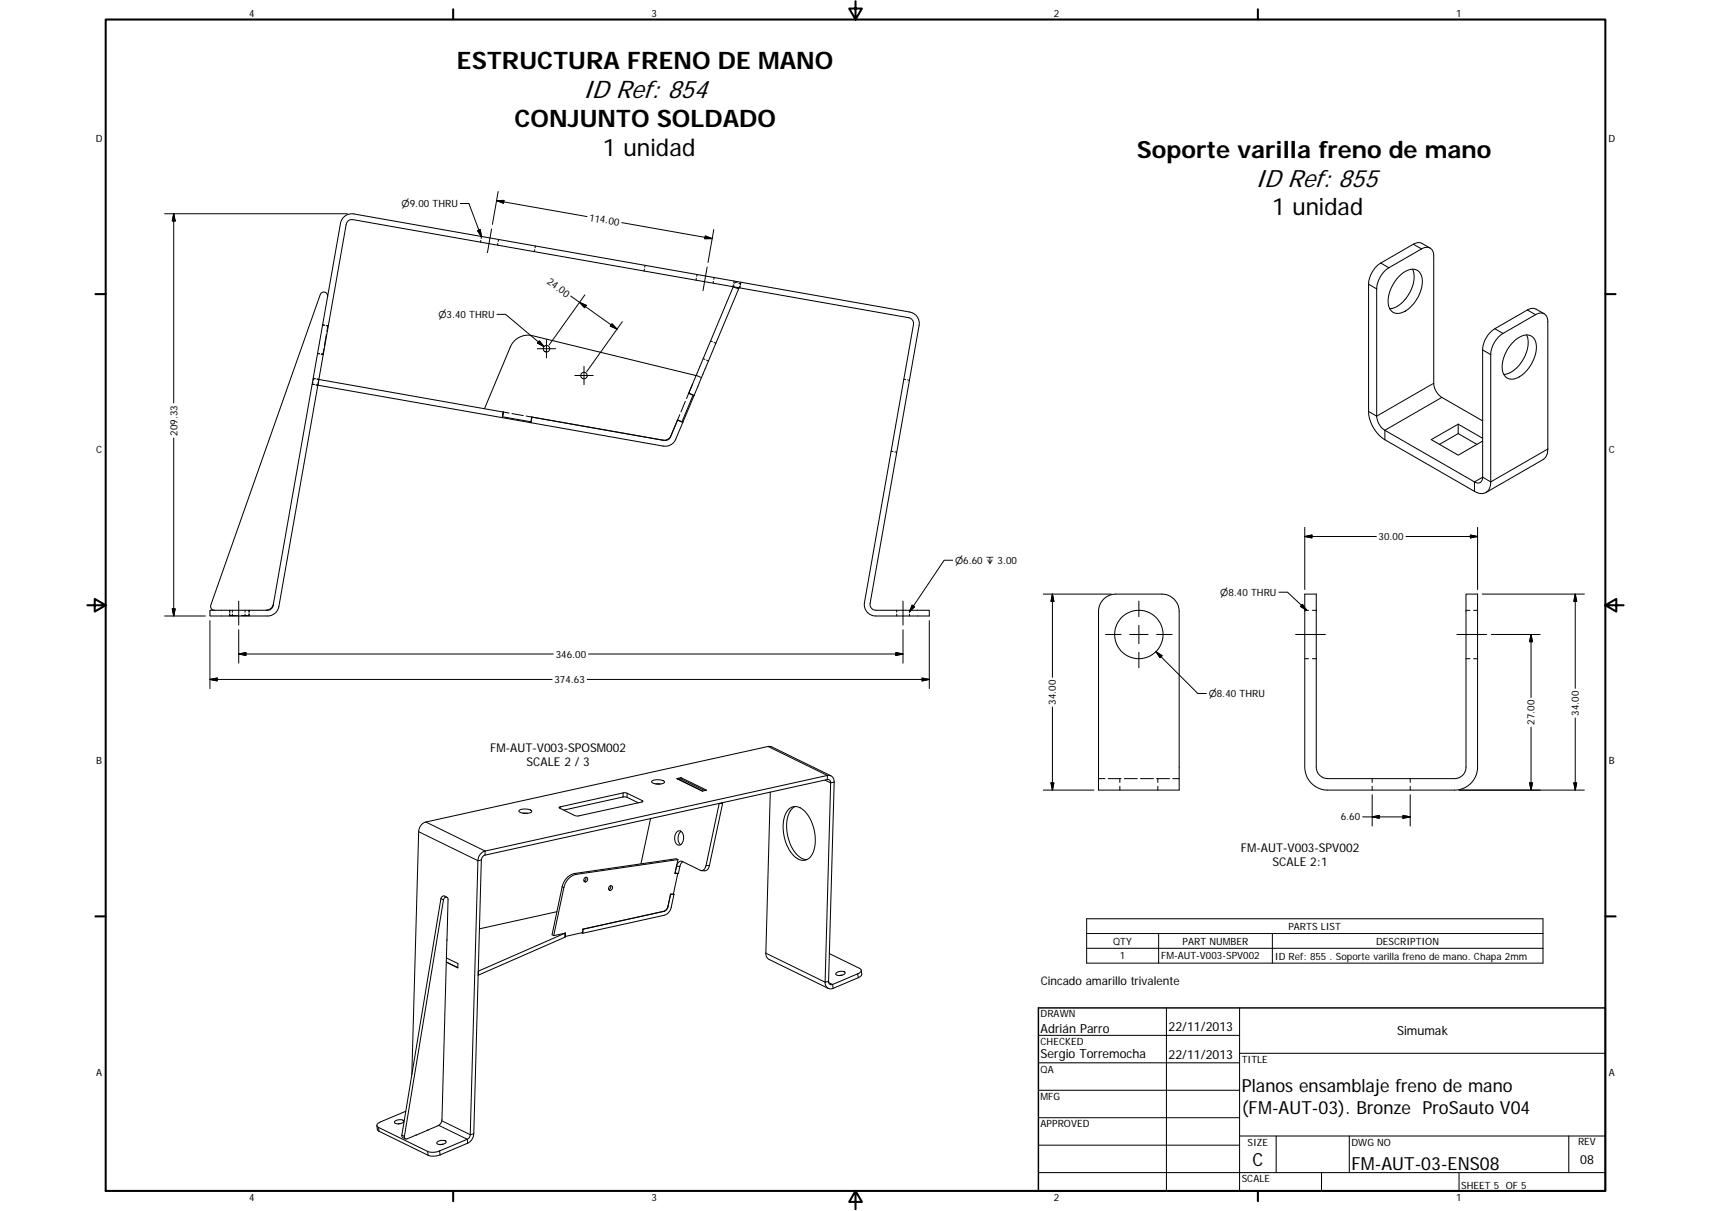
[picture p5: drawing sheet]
<svg xmlns="http://www.w3.org/2000/svg" width="594mm" height="420mm" viewBox="0 0 594 420" stroke-linecap="round" stroke-linejoin="round" font-family="sans-serif">
<g fill="none" stroke="#000" stroke-width=".36">
<path d="M119.3 75.4a3.9 3.9 0 0 1 3.6-1.2l193 34.1a4 4 0 0 1 3.2 4.6l-17 96.5a2.05 2.05 0 0 0 2 2.3h18.6v2h-18.6a4 4 0 0 1-3.9-4.7l17-96.5a2.04 2.04 0 0 0-1.7-2.3l-193-34a1.97 1.97 0 0 0-2.3 1.6l-23.4 132.6a4 4 0 0 1-3.9 3.3h-20v-2h20a1.98 1.98 0 0 0 1.9-1.6l23.4-132.6zM167 83.4l-.2 .6M167.2 82l-.1 .7M172.8 84.4v.6M173.1 83.1l-.1 .7M185.6 86.6l-.1 .7M185.9 85.3l-.1 .7M223.7 93.4l-.1 .6M224 92.1l-.1 .6M241.8 96.5l-.1 .7M242 95.2l-.1 .7M247.7 97.6l-.1 .7"/>
<path d="M247.9 96.3l-.1 .6M254.6 99.5l-12.8 30.5-.1 .2 1.9 .8M254.6 99.5l1.8 .8M254.6 98.8l-.1 .7M254.8 98.9l-.2 .6M254.9 97.5l-.1 .6M255.9 98l-.6-.2-.2 .5M256.5 98.3l.6 .2-.1 .5M256.8 99.4l-.4 .9M257 99.3l-.1 .6M257.3 97.9l-.2 .7M485.9 95.7a5.3 5.3 0 0 1 6.5-1.7 6.6 6.6 0 0 1 .6 7.7 9.9 9.9 0 0 1-8 7 3.7 3.7 0 0 1-3-4.5 13.6 13.6 0 0 1 3.9-8.5z"/>
<path d="M490.4 93.4a11.2 11.2 0 0 1-3.9 11.9 6.5 6.5 0 0 1-3.9 1.8M496.6 86.1l-2.9-1.6a3 3 0 0 0-3 .2l-11.3 6.6a9.4 9.4 0 0 0-4.2 7.3v44.1a12.5 12.5 0 0 0 5.6 9.9l31.2 17.9a3.5 3.5 0 0 0 4 .4 3.5 3.5 0 0 0 1.6-3.7v-44.2a9.4 9.4 0 0 1 4.2-7.3l11.4-6.5a2.6 2.6 0 0 1 3-.3 2.6 2.6 0 0 1 1.2 2.7v44.2a4.1 4.1 0 0 1-1.7 3.7l-19.7 11.4M112 112.7l.7 .1M112 112.8l.6 .1M113.2 113l.6 .1-.3 1.9M113.3 112.9l.7 .1M113.3 116l-.7 4M113.7 102.9a1.33 1.33 0 0 0-.9-1.5 1.33 1.33 0 0 0-1.6 .8l-38 107.8a1.32 1.32 0 0 0 1.3 1.7M246.7 118.3l.6 .3M248 118.8l.6 .3M256.4 100.3l-12.8 30.7M525.5 118.6a5.7 5.7 0 0 1 6.1-2 5.1 5.1 0 0 1 1.6 6 12 12 0 0 1-7.7 8.9 3.4 3.4 0 0 1-3.9-3.9 13.1 13.1 0 0 1 3.9-9z"/>
<path d="M530 116.2a11.2 11.2 0 0 1-4 11.9 6.8 6.8 0 0 1-3.8 1.8M536.2 108.9l-2.9-1.6a3.1 3.1 0 0 0-3 .2l-11.3 6.5a9.3 9.3 0 0 0-4.2 7.4v44.2a1.73 1.73 0 0 1-.8 1.8 1.73 1.73 0 0 1-2-.2l-31.2-17.9a6.4 6.4 0 0 1-2.8-4.9v-44.2a9.3 9.3 0 0 1 4.2-7.3l11.4-6.5a2.6 2.6 0 0 1 3-.3 2.6 2.6 0 0 1 1.2 2.7v44.2a6.3 6.3 0 0 0 2.8 4.9l14.2 8.1M108.4 133.4l.6 .1M108.6 132.7l-.1 .6 .6 .1M108.7 131.3l.7 .1M109.5 131.4l-.6-.1-.1 .7M109.7 133.6l.6 .1M109.8 133.5l.6 .1M110.1 131.5l.6 .1M110.1 131.6l.6 .1M110.4 133.6l64 11.3M110.7 131.7l64 11.3"/>
<path d="M110.7 131.7l-.3 1.9M110.9 122.7h-.6l.6 .1M111.6 122.9l.6 .1M112.5 121l-.4 1.9-.6-.1M237.9 139.3l-1.5 3.6M239.1 136.5l1.5 .6-3.8 9.2-1.5-.6M240.4 133.3l-2 5M240.4 133.3l-1.3 3.1 1.9 .8M241 137.2l-6.4 15.2a4 4 0 0 1-4.4 2.4l-45.8-8.1M241.7 130.3l-56.8-13.8a6.6 6.6 0 0 0-7.7 3.9l-9 21.4M241.7 130.2l-1.3 3.1M243.6 131l-2.6 6.2"/>
<path d="M244.2 124.4l.6 .3M245.4 125l.6 .2M313.8 131.6l.6 .1M315.1 131.8l.7 .1M174.4 144.9l10 1.8M174.7 143h.1M174.7 143l-.3 1.9M174.8 143l-.3 1.6 9.9 1.7 .2-1.6M174.8 143l2 .3M177.8 143.5l3.9 .7M182.7 144.4l1.9 .3M184.6 144.7l46 8.1a1.95 1.95 0 0 0 2.2-1.2l2.5-5.9"/>
<path d="M184.7 144.7l-.3 2M233 151.1a2.71 2.71 0 0 1-2.9 1.6M235.2 145.8l1.9 .7M236 143.8l-.7 1.9M309.4 156.5l.7 .2M310.7 156.8l.7 .1M506.3 147.2l8.5 4.9M506.3 150.4l6.5 3.8M506.3 147.2l-9.4 5.3 9.4 5.4 8.5-4.9M506.3 150.4l-6.5 3.8M506.3 147.2v3.2M79.7 211.7v.7"/>
<path d="M79.7 213.1v.6M79.8 213v.6h2.7M79.8 211.7v.7M80.7 211.7v.7M80.7 213.1v.6M85.1 211.7v.7M85.1 213.1v.6M86.4 211.7v.7M86.4 213v.6h-2.6M86.5 211.7v.7M86.5 213.1v.6M94.9 209.5a2.64 2.64 0 0 1-2.6 2.2"/>
<path d="M311.4 211.7v.7M311.4 213.1v.6M315.8 211.7v.7M315.8 213.1v.6M383.2 207.9a6 6 0 0 1 4.2-1.8h16a6 6 0 0 1 6 6v62h-28v-62a5.9 5.9 0 0 1 1.8-4.2zM453 206.1h4v60a4 4 0 0 0 4 4.1h44a4 4 0 0 0 4-4.1v-60h4v60a8 8 0 0 1-8 8h-44a8 8 0 0 1-8-8zM453 211.8h1.4M455.7 211.8h1.3M509 211.8h1.4M511.7 211.8h1.3M453 228.5h1.4M455.7 228.5h1.3"/>
<path d="M509 228.5h1.4M511.7 228.5h1.3M221.6 278.5l-3.9-1.9-1-.1-21 4.6M226.3 271a4.3 4.3 0 0 1 4.4 .2 2.24 2.24 0 0 1-2.7 .8h-.3a1.08 1.08 0 0 1-1.4-1zM227.6 272h1.7M228.4 271.9v.2M235 270.2l1.4-.4 8.9 4.4-1.4 .3zM235.3 270.3l8.7 4.2M235.3 270.2l1.2 .1M236.4 269.8v.5M236.5 270.3l8.2 4M250.4 278.6l.5 .2"/>
<path d="M250.9 278.8l-1.2-.1-4.6 21.6a1.66 1.66 0 0 1-1.9 1.6l-6.4-3a1.62 1.62 0 0 0-1.9 1.6M250.9 278.8l-4.6 21.5a1.93 1.93 0 0 1-1.6 1.8h-1.1M267.5 274.8l-1.6 55.9a2.16 2.16 0 0 0 1.1 2.2l20.6 10M276.1 279.8a7.2 7.2 0 0 0-3 6.9 12.4 12.4 0 0 0 5.7 11.3l1.3 .3M288.5 269.2l-20.6-10.1-.9-.2-119.1 26.3a3.6 3.6 0 0 0-2.5 3.4l-2.4 84.2M381.4 270.2h2.3M384.8 270.2h4.4M388.8 270.2v1.3M388.8 272.8v1.3M390.4 270.2h4.5M396 270.2h4.5M401.6 270.2h4.5"/>
<path d="M402 270.2v1.3M402 272.8v1.3M407.2 270.2h2.2M476.4 270.2v1.3M476.4 272.8v1.3M489.6 270.2v1.3M489.6 272.8v1.3M180.2 281.2a4.4 4.4 0 0 1 4.4 .2 2.29 2.29 0 0 1-2.7 .8l-.3-.1a1.15 1.15 0 0 1-1.4-.9zM181.6 282.1l1.6 .1M194.2 280.1l22.6-5.1 .8 .1 5.6 2.9-22.4 5.1-1.2-.1-5.3-2.6zM225.9 284l-3.4 15.7M234.9 288.7a1.37 1.37 0 0 1 1.6-.3 1.37 1.37 0 0 1 .8 1.5 2.65 2.65 0 0 1-1.7 3.3 2.94 2.94 0 0 1-.7-4.5z"/>
<path d="M235.4 298.2l-1 4.8 .9 .1M235.4 298.2l-.6-.3-35.3 5.2a5.8 5.8 0 0 0-4.3 4.6l-3.5 16.6 .6 .3M235.4 298.2l-35.3 5.2a5.8 5.8 0 0 0-4.3 4.5l-3.5 16.7 4-.9M236.5 288.5a3.3 3.3 0 0 0-.2 4.6M237.1 299l-1 1.2-.5 2.8h-1.2M273.7 281a3.8 3.8 0 0 1 5.8 .5 14.3 14.3 0 0 1 2.3 15.3 3.8 3.8 0 0 1-6.5-.2 14.4 14.4 0 0 1-2.2-14.8zM155.2 311.3l-.9-.4a1.03 1.03 0 0 0-1.2 .9l-13.6 82 .2 .8 1.1 .5M155.4 319.1l.2-7.1a.8 .8 0 0 0-.9-.7 .8 .8 0 0 0-.7 .9l-13.6 82.1a.68 .68 0 0 0 .2 .7 .68 .68 0 0 0 .7 .1l3.2-1.3M155.4 319.1h.1M155.4 319l-.2 7.2M193.4 316.3l-26.9 6M203 304.6a.75 .75 0 0 1 1.1 .4 .75 .75 0 0 1-.7 1 .73 .73 0 0 1-.7-.6 .73 .73 0 0 1 .3-.8z"/>
<path d="M203.4 304.4a.98 .98 0 0 1-.6 1.3M211.7 307.5a.69 .69 0 0 1 1 .2 .69 .69 0 0 1-.4 1 .69 .69 0 0 1-1-.2 .69 .69 0 0 1 .4-1zM212 307.3a1 1 0 0 1-.6 1.3M232.8 310.3l-1 4.7-.9 1.1-28.5 6.3-.1 1.2-6 1.3M232.8 310.3h1.2M232.8 310.2l-.8 4.2a2.4 2.4 0 0 1-1.7 1.8M233.8 310.2l.2 .1M234 310.3l-1 4.6a3.6 3.6 0 0 1-2.4 2.7l-28.2 6.2M235.2 303l.1 .1M235.3 303.1l-1.5 7.1h-1M155 333.8l4 1.9M155 332.4l4 1.9v1.5l-4-2"/>
<path d="M155.2 326.2l-1.7 62.3a2.53 2.53 0 0 1-1.4 2.1l-3.6 1.5M155.2 326.2h.1M196.2 324.9h.1M196.2 325.1l-30.2 13.2M196.3 323.7l-.1 1.4M196.3 323.7l-30.2 13.3M196.3 323.7v1.2M202 323.6l.4 .2M202.4 322.4v1.4M288 330.9l10.4 5.1a.91 .91 0 0 1 .6 1 .91 .91 0 0 1-.9 .7l-9 3.9a.99 .99 0 0 1-1.4-1.1l1.9-69.2a2.01 2.01 0 0 0-2.3-2.3l-118.9 26.3a3.5 3.5 0 0 0-2.5 3.3l-2.7 95.6-1 1.1-9.6 4-2.9 .5-1.2-.3-17.1-8.3a.9 .9 0 0 1-.5-1.1 .9 .9 0 0 1 .9-.7l9.1-3.8M290.3 337.6l1.5-.6a1.3 1.3 0 0 1 1.6 .7 2.32 2.32 0 0 1-3.2 .2zM292.4 338.3l-1 .2"/>
<path d="M299 336.6l.2 1.5-.6 .8-9.3 4a1.97 1.97 0 0 1-2.8-2.1l1.9-69.2a.99 .99 0 0 0-1.2-1.1l-118.8 26.2a1.83 1.83 0 0 0-1.3 1.7l-2.6 95a3.8 3.8 0 0 1-2.1 3.2l-9.9 4.2-3 .3-18.1-8.7-.3-.4-.3-1.5M360.5 359.2h69.9M405 349.7v63.5M430.4 349.7v63.5M360.5 368.7h69.9M360.5 378.3h69.9M430.4 365.4h127M137.1 389.1l1.5-.6a1.25 1.25 0 0 1 1.6 .6 2.32 2.32 0 0 1-3.2 .3zM139.1 389.8l-.9 .1M144.5 393.8h.1M148.5 392.1h.1M148.6 392.1l-4.1 1.7"/>
<path d="M151.8 396.2l1.5-.5a1 1 0 0 1 1.5 .7l-1.6 .7a1.05 1.05 0 0 1-1.5-.7zM153.9 397l-1 .1M360.5 387.8h69.9M360.5 397.3h69.9M430.4 394.1h127M443.1 394.1v12.7M468.5 394.1v12.7M544.7 394.1v12.7M360.5 406.8h196.9M458.8 406.8v6.4M506.6 406.8v6.4"/>
<circle cx="189.7" cy="121" r="1.13"/>
<circle cx="202.8" cy="130.3" r="1.12"/>
<circle cx="395.4" cy="220.1" r="8.4"/>
</g>
<g fill="#000">
<circle cx="174.7" cy="143" r=".18"/>
<circle cx="196.3" cy="323.7" r=".18"/>
</g>
<g fill="none" stroke="#000" stroke-width=".35">
<path d="M57.1 74.2h63.5M60.3 74.2v65.6M60.3 74.2l.5 2.5h-1zM159.8 70.6h3l4.4 11.6M170.7 79.4l-1.5 8.3M172.4 69.6l31.4 5.5M172.4 69.6l2.6-.1-.2 1zM173 66.4l-2 11.5M215.9 77.2l31.4 5.6M247.8 79.7l-2 11.4M165.8 80l.9-.3 .5 2.5zM244.9 81.9l2.4 .9h-2.6z"/>
<path d="M245.5 92.6l-1.4 8.3M475.2 98.6l2.8 1.6M479.4 91.3l2.8 1.6M490.7 84.7l2.9 1.7M172.5 109.1h3l13.4 11.2M187.3 118.3l1.6 2-2.3-1.3zM189.7 117.8v6.4M198.2 102.7l16 11.5M201.2 104.9l2.3 1-.5 .9zM203.1 102.3l-12.4 17.4M212.5 112.3l1.7 1.9-2.3-1.1zM216.1 111.6l-12.4 17.4"/>
<path d="M519 114l2.8 1.7M530.3 107.5l2.9 1.7M186.6 121h6.3M199.6 130.3h6.3M202.8 127.1v6.4M497.8 133l-19.8 11.4-2.8-1.7M500.6 137.9l-19.8 11.4v3.3M514.8 121.4l2.8 1.6M60.3 152v61.7M537.4 155.8l-19.8 11.4-2.8-1.6-2.8 1.6v3.3M330.8 194.4h-3l-12 17.9M453 186.1l2.5-.5v1z"/>
<path d="M453 186.1h24.9M453 183v21.5M488.2 186.1h24.8M510.5 185.6l2.5 .5-2.5 .5zM513 183v21.5M57.1 213.7h14.2M59.8 211.2h1l-.5 2.5zM72.9 215.3v23.6M82.9 208.6v8.3M82.9 218.5v11.6M313.5 208.6v8.3M313.5 218.5v11.6"/>
<path d="M316.7 210l.9 .5-1.8 1.8zM322.7 215.3v23.6M362.2 206.1h23.6M365.4 206.1l.5 2.5h-1zM365.4 206.1v28.9M395.4 208.6v5.4M395.4 217v6.3M444 205.5h3l6.7 6.3M452.2 209.7l1.5 2.1-2.2-1.4zM514.6 206.1h35.5M546.9 206.1v32.7M546.9 206.1l.5 2.5h-.9z"/>
<path d="M72.9 235.7l2.5-.5v1zM72.9 235.7h118.8M82.9 226.9l2.5-.5v1zM82.9 226.9h109.2M203.9 235.7h118.8M204.3 226.9h109.2M311.1 226.4l2.4 .5-2.4 .5zM320.2 235.2l2.5 .5-2.5 .5zM383.9 220.1h5.3M392.3 220.1h6.3M395.4 226.3v5.4M401.4 226.1l14.5 14.5h3"/>
<path d="M401.4 226.1l2.1 1.4-.7 .7zM401.6 220.1h5.4M449.8 220.1h10.4M505.8 220.1h10.4M517.8 220.1h17M531.6 220.1v21.9M531.6 220.1l.5 2.6h-1zM266.7 259l20.6 10-.1 1.5M365.4 245.3v28.8M531.6 252.3v21.8M546.9 249.1v25M194.5 279.9v.6"/>
<path d="M216.4 275.1l-.1 1.4M217.8 275.2l-.1 1.4M223 277.8v.4M286.4 270.7l2 .9 1.2-.3M362.2 274.1h17.6M364.9 271.6h1l-.5 2.5zM476.4 275.7v10.9M489.6 275.7v10.9M506.6 274.1h43.5M531.1 271.6h1l-.5 2.5zM546.5 271.6h.9l-.5 2.5zM145.4 288.6l20.5 10 1.2-.2"/>
<path d="M147.9 285.2l20.5 10.1v1.4M473.1 283.4h16.5M476.4 283.4l2.5-.5v1zM487.1 282.9l2.5 .5-2.5 .5zM153.1 311.8l.9 .4M195.2 307.7l.6 .2M199.5 303.1l.6 .3M230.6 316.1h.1M231.8 314.8h.1M234.9 300.5l1.2 .1M245.1 300.3h1.2M377.3 318.8h158.4v15.4h-158.4z"/>
<path d="M265.9 330.7l20.6 10.1 1.2-.3M297.8 337.9l.2 1.3M377.3 323.9h158.4M377.3 329h158.4M402.3 323.9v10.3M441.8 323.9v10.3M287.7 340.9l1.4 .7 .2 1.3M131.4 391.2l.2 1.3M139.5 393.8l.9 .5M148.5 399.5l.1 1.3M152.4 390.4l9.8 4.9 .2 1.3M152.6 399.3l.2 1.4"/>
<path d="M153.4 388.9l9.9 4.8 1.2-.3"/>
</g>
<g fill="none" stroke="#000" stroke-width=".71">
<path d="M36.7 6.8h520.7v406.4h-520.7zM157.3 3.2v3.6M297 .4v6.4l-2.2-3.8h4.5l-2.3 3.8M436.7 3.2v3.6M33.1 102h3.6M557.4 102h3.6M30.3 210h6.4l-3.8-2.2v4.4l3.8-2.2M557.4 210l3.8 2.2v-4.4l-3.8 2.2h6.3M33.1 317.9h3.6M557.4 317.9h3.6M157.3 413.2v3.6M297 413.2l2.3 3.8h-4.5l2.2-3.8v6.3"/>
<path d="M436.7 413.2v3.6"/>
</g>
<path d="M360.5 349.7h196.9v63.5h-196.9z" fill="none" stroke="#000" stroke-width=".51"/>
<g fill="#000" stroke="#000" stroke-width=".35">
<path d="M60.3 74.2l.5 2.5h-1zM172.4 69.6l2.6-.1-.2 1zM165.8 80l.9-.3 .5 2.5zM244.9 81.9l2.4 .9h-2.6zM187.3 118.3l1.6 2-2.3-1.3zM201.2 104.9l2.3 1-.5 .9zM212.5 112.3l1.7 1.9-2.3-1.1zM453 186.1l2.5-.5v1zM510.5 185.6l2.5 .5-2.5 .5zM59.8 211.2h1l-.5 2.5zM316.7 210l.9 .5-1.8 1.8zM365.4 206.1l.5 2.5h-1z"/>
<path d="M452.2 209.7l1.5 2.1-2.2-1.4zM546.9 206.1l.5 2.5h-.9zM72.9 235.7l2.5-.5v1zM82.9 226.9l2.5-.5v1zM311.1 226.4l2.4 .5-2.4 .5zM320.2 235.2l2.5 .5-2.5 .5zM401.4 226.1l2.1 1.4-.7 .7zM531.6 220.1l.5 2.6h-1zM364.9 271.6h1l-.5 2.5zM531.1 271.6h1l-.5 2.5zM546.5 271.6h.9l-.5 2.5zM476.4 283.4l2.5-.5v1z"/>
<path d="M487.1 282.9l2.5 .5-2.5 .5z"/>
</g>
<text font-size="8.9" x="202.4" y="34.1">ID Ref: 854</text>
<text font-size="8.7" x="435.8" y="64.8">ID Ref: 855</text>
<g font-size="8.4">
<text x="158.7" y="24.1">ESTRUCTURA FRENO DE MANO</text>
<text x="178.6" y="44.2">CONJUNTO SOLDADO</text>
<text x="209.3" y="54.2">1 unidad</text>
</g>
<g font-size="8.2">
<text x="394.7" y="54.9">Soporte varilla freno de mano</text>
<text x="441.7" y="74.7">1 unidad</text>
</g>
<g font-size="6.3">
<text x="431.1" y="378.9">Planos ensamblaje freno de mano</text>
<text x="431.1" y="386.4">(FM-AUT-03). Bronze ProSauto V04</text>
<text x="434.8" y="404.7">C</text>
<text x="469.2" y="406">FM-AUT-03-ENS08</text>
</g>
<g font-size="4.4">
<text x="361.3" y="358.4">Adrián Parro</text>
<text x="405.8" y="357.8">22/11/2013</text>
<text x="485.1" y="359.2">Simumak</text>
<text x="361.3" y="367.1">Sergio Torremocha</text>
<text x="405.8" y="367.3">22/11/2013</text>
<text x="548.7" y="404">08</text>
</g>
<g font-size="4.2">
<text x="170.2" y="260.8">FM-AUT-V003-SPOSM002</text>
<text x="182.8" y="265.9">SCALE 2 / 3</text>
<text x="430.9" y="295.6">FM-AUT-V003-SPV002</text>
<text x="441.8" y="300.5">SCALE 2:1</text>
</g>
<text font-size="4.1" x="361.4" y="341.9">Cincado amarillo trivalente</text>
<g font-size="3.5">
<text x="86.6" y="5.8">4</text>
<text x="226.3" y="5.8">3</text>
<text x="365.9" y="5.8">2</text>
<text x="505.6" y="5.8">1</text>
<text x="33.2" y="49.4">D</text>
<text x="558.5" y="49.4">D</text>
<text x="204.4" y="76.5" transform="rotate(10 204.4 76.5)">114.00</text>
<text x="189.7" y="98.3" transform="rotate(36 189.7 98.3)">24.00</text>
<text x="61.6" y="151.2" transform="rotate(-90 61.6 151.2)">209.33</text>
<text x="33.4" y="157.3">C</text>
<text x="558.6" y="157.3">C</text>
<text x="478.7" y="187.4">30.00</text>
<text x="192.9" y="228.2">346.00</text>
<text x="192.5" y="237">374.63</text>
<text x="366.6" y="244.5" transform="rotate(-90 366.6 244.5)">34.00</text>
<text x="532.8" y="251.5" transform="rotate(-90 532.8 251.5)">27.00</text>
<text x="548.2" y="248.3" transform="rotate(-90 548.2 248.3)">34.00</text>
<text x="33.4" y="265.2">B</text>
<text x="558.6" y="265.2">B</text>
<text x="465.6" y="284.7">6.60</text>
<text x="447.4" y="322.6">PARTS LIST</text>
<text x="386.5" y="327.7">QTY</text>
<text x="410.6" y="327.7">PART NUMBER</text>
<text x="477.8" y="327.7">DESCRIPTION</text>
<text x="388.8" y="332.9">1</text>
<text x="403.2" y="332.9">FM-AUT-V003-SPV002</text>
<text x="442.7" y="332.9">ID Ref: 855 . Soporte varilla freno de mano. Chapa 2mm</text>
<text x="361.3" y="353">DRAWN</text>
<text x="361.3" y="362.5">CHECKED</text>
<text x="431.1" y="368.7">TITLE</text>
<text x="33.4" y="373.2">A</text>
<text x="361.3" y="372.1">QA</text>
<text x="558.6" y="373.2">A</text>
<text x="361.3" y="381.6">MFG</text>
<text x="361.3" y="391.2">APPROVED</text>
<text x="433.2" y="397.5">SIZE</text>
<text x="469.2" y="397.5">DWG NO</text>
<text x="547.9" y="397.4">REV</text>
<text x="431.1" y="410.2">SCALE</text>
<text x="507.3" y="412.4">SHEET 5 OF 5</text>
<text x="86.6" y="416.7">4</text>
<text x="226.3" y="416.7">3</text>
<text x="365.9" y="416.7">2</text>
<text x="505.6" y="416.7">1</text>
</g>
<g font-size="3.3">
<text x="139.4" y="71.9">⌀9.00 THRU</text>
<text x="152.2" y="110.3">⌀3.40 THRU</text>
<text x="331.6" y="195.6">⌀6.60 ↧ 3.00</text>
<text x="423.6" y="206.8">⌀8.40 THRU</text>
<text x="419.7" y="241.9">⌀8.40 THRU</text>
</g>
</svg>
